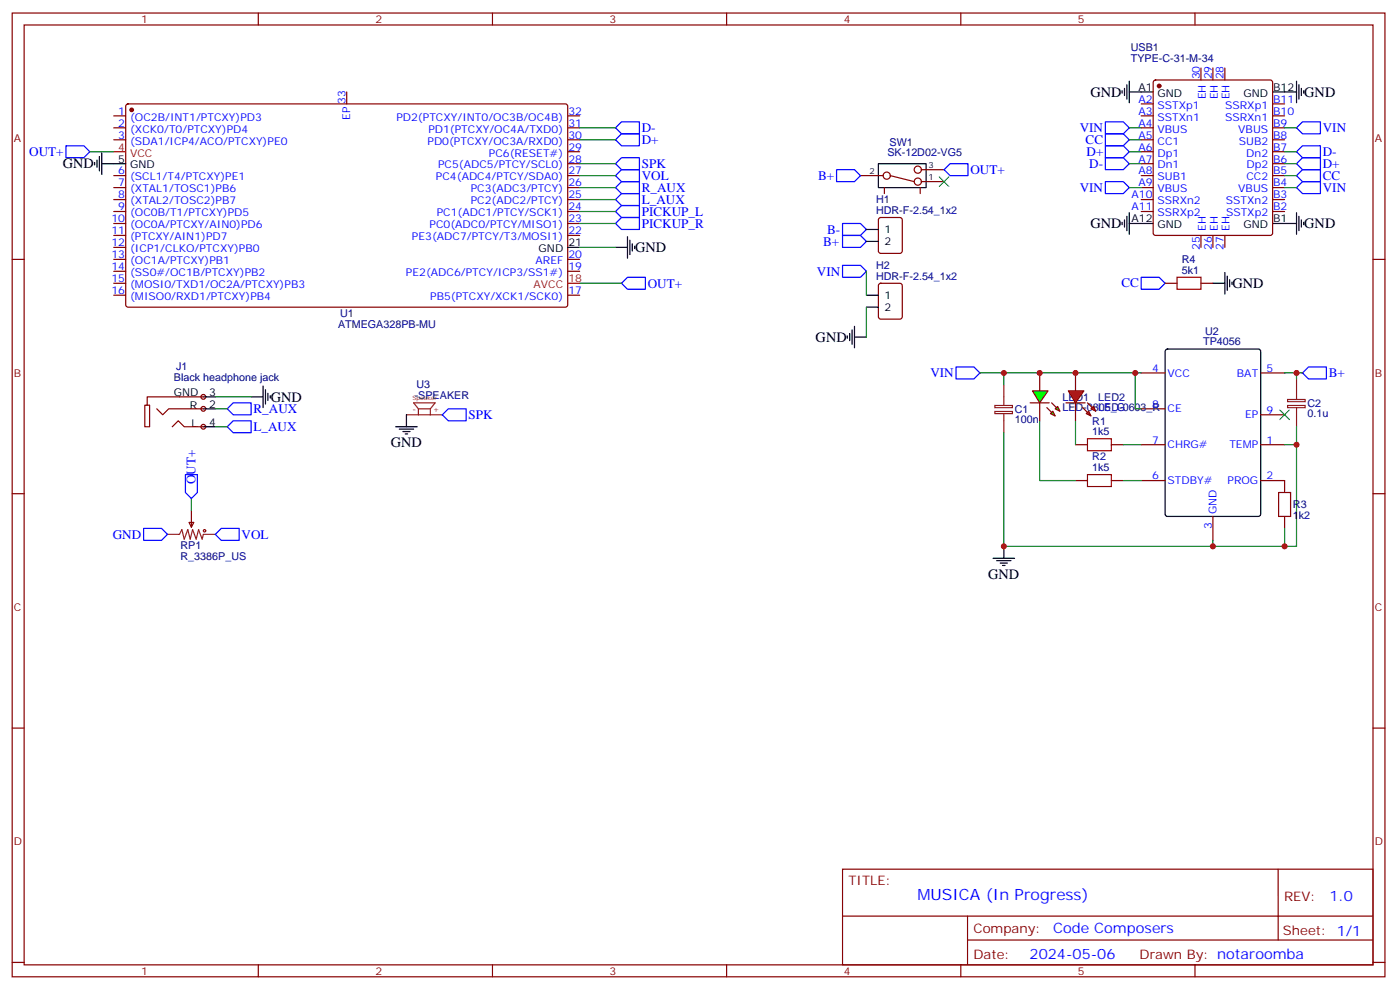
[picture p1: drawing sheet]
<svg xmlns="http://www.w3.org/2000/svg" width="413mm" height="292mm" viewBox="0 0 413 292" stroke-linecap="round" stroke-linejoin="round" font-family="sans-serif">
<g fill="none" stroke="#870000" stroke-width=".35">
<path d="M3.6 3.8h405.3v284.4h-405.3zM7.1 7.4h398.3v277.3h-398.3zM76.3 3.8v3.6M145.4 3.8v3.6M214.6 3.8v3.6M283.7 3.8v3.6M352.8 3.8v3.6M33.6 34.2h3.5M33.6 37.7h3.5M37.3 30.9l.5-.2h129.4l.4 .7v58.8l-.7 .4h-129.4l-.4-.7v-58.5zM102.4 27.1v3.6M167.6 34.2h3.6"/>
<path d="M167.6 37.7h3.6M337 34.2h3.5M337 37.7h3.5M337 30.7h3.5M340.7 23.8l.5-.2h33.9l.5 .2 .2 .5v44.5l-.3 .5-.4 .2h-33.9l-.5-.3-.2-.4v-44.5zM354.6 20.1v3.5M358.1 20.1v3.5M361.7 20.1v3.5M375.8 34.2h3.5M375.8 37.7h3.5M375.8 30.7h3.5M33.6 41.2h3.5"/>
<path d="M33.6 51.8h3.5M33.6 55.4h3.5M33.6 58.9h3.5M167.6 41.2h3.6M167.6 51.8h3.6M167.6 55.4h3.6M167.6 58.9h3.6M167.6 48.3h3.6M167.6 44.8h3.6M337 41.2h3.5M337 51.8h3.5M337 55.4h3.5"/>
<path d="M337 58.9h3.5M337 48.3h3.5M337 44.8h3.5M375.8 41.2h3.5M375.8 51.8h3.5M375.8 55.4h3.5M375.8 58.9h3.5M375.8 48.3h3.5M375.8 44.8h3.5M3.6 76.5h3.5M33.6 76.5h3.5M33.6 62.4h3.5"/>
<path d="M33.6 65.9h3.5M33.6 69.5h3.5M33.6 73h3.5M167.6 76.5h3.6M167.6 62.4h3.6M167.6 65.9h3.6M167.6 69.5h3.6M337 62.4h3.5M354.6 69.5v3.5M358.1 69.5v3.5M361.7 69.5v3.5M375.8 62.4h3.5"/>
<path d="M405.4 76.5h3.5M33.6 80h3.5M33.6 83.6h3.5M33.6 87.1h3.5M167.6 80h3.6M167.6 87.1h3.6M307 110v5.3M307 118.9v5.2M337 110h7M372.3 110h7M317.6 131.2h3.5M328.2 131.2h3.5"/>
<path d="M337 131.2h7M337 120.6h7M372.3 131.2h7M372.3 122.4h7M3.6 145.7h3.5M317.6 141.8h3.5M328.2 141.8h3.5M337 141.8h7M358.1 152.4v7M372.3 141.8h7M405.4 145.7h3.5M3.6 214.8h3.5"/>
<path d="M405.4 214.8h3.5M248.8 256.4h156.6v28.3h-156.6zM377.4 256.5v20.8M248.8 270.3h156.5M285.7 277.3h119.6M285.7 270.3v14.1M3.6 284h3.5M76.3 284.7v3.5M145.4 284.7v3.5M214.6 284.7v3.5M283.7 284.7v3.5M352.8 284.7v3.5"/>
<path d="M405.4 284h3.5"/>
</g>
<g fill="#870000" stroke="#870000" stroke-width=".35">
<circle cx="38.9" cy="32.4" r=".53"/>
<circle cx="342.3" cy="25.4" r=".53"/>
</g>
<path d="M33.6 44.8h3.5M167.6 83.6h3.6" fill="none" stroke="#f00" stroke-width=".35"/>
<g fill="none" stroke="#000" stroke-width=".35">
<path d="M331.3 26.8v.7M332 26.1v2.1M332.7 25v4.2M333.4 27.1h7.1M333.4 24v6.3M375.8 27.1h7M382.8 24v6.3M383.5 25v4.2M384.2 26.1v2.1M385 26.8v.7M33.6 48.3h3.5M167.6 73h3.6"/>
<path d="M331.3 65.6v.7M332 64.9v2.1M332.7 63.8v4.3M333.4 65.9h7.1M333.4 62.8v6.3M375.8 65.9h7M382.8 62.8v6.3M383.5 63.8v4.3M384.2 64.9v2.1M385 65.6v.7M344.3 103.2l.4-.2h26.8l.7 .4 .1 48.3-.5 .6-27.1 .1-.6-.5-.1-48.2zM293.2 164.7h6.4"/>
<path d="M294.3 165.4h4.2M295.3 166.1h2.2M296.1 166.8h.7M296.4 161.2v3.5"/>
</g>
<path d="M181.8 37.7l1.7-1.8h5.3v3.6h-5.3zM326.4 35.9h5.3l1.7 1.8-1.7 1.8h-5.3zM382.8 37.7l1.8-1.8h5.3v3.6h-5.3zM181.8 41.2l1.7-1.7h5.3v3.5h-5.3zM326.4 43h5.3l1.7 1.8-1.7 1.7h-5.3zM326.4 46.5h5.3l1.7 1.8-1.7 1.8h-5.3zM326.4 53.6h5.3l1.7 1.8-1.7 1.7h-5.3zM382.8 44.8l1.8-1.8h5.3v3.5h-5.3zM384.6 46.5h5.3v3.6h-5.3l-1.8-1.8zM384.6 53.6h5.3v3.5h-5.3l-1.8-1.7zM282.3 108.3h5.3l1.7 1.7-1.7 1.8h-5.3z" fill="none" stroke="#00f" stroke-width=".35"/>
<path d="M293.8 119.6h5.1v.7h-5.1zM296.4 113.6v6M293.8 121.4h5.1v.6h-5.1zM296.4 122v5.7" fill="none" stroke="#8c2424" stroke-width=".35"/>
<g fill="none" stroke="#008700" stroke-width=".35">
<path d="M171.2 37.7h10.6M333.4 37.7h3.6M379.3 37.7h3.5M171.2 41.2h10.6M333.4 44.8h3.6M333.4 48.3h3.6M333.4 55.4h3.6M379.3 44.8h3.5M379.3 48.3h3.5M379.3 55.4h3.5M289.3 110h47.7M296.4 110v3.6"/>
<path d="M296.4 127.7v33.5h86.4v-30M307 124.1v17.7h10.6M317.6 124.1v7.1"/>
</g>
<path d="M321.1 129.4h7.1v3.6h-7.1zM321.1 140h7.1v3.5h-7.1z" fill="none" stroke="#a10000" stroke-width=".35"/>
<g fill="#0f0" stroke="#870000" stroke-width=".35">
<path d="M310.2 122l.7-.7 .7 1.4z"/>
<path d="M312.3 119.9l.7 1.4-1.4-.7z"/>
</g>
<g fill="#870000" stroke="#870000" stroke-width=".35">
<path d="M309.1 120.3l1.4 1.4z"/>
<path d="M310.5 118.9l1.4 1.4z"/>
</g>
<path d="M304.2 118.9h5.6z" fill="#f00" stroke="#870000" stroke-width=".35"/>
<path d="M304.9 115.3h4.6l-2.5 3.6z" fill="#0f0" stroke="#870000" stroke-width=".35"/>
<g fill="#f00" stroke="#870000" stroke-width=".35">
<path d="M315.5 115.3h4.5l-2.4 3.6z"/>
<path d="M314.7 118.9h5.7z"/>
</g>
<g fill="#870000" stroke="#870000" stroke-width=".35">
<path d="M321.1 118.9l1.4 1.4z"/>
<path d="M319.7 120.3l1.4 1.4z"/>
</g>
<g fill="#f00" stroke="#870000" stroke-width=".35">
<path d="M322.2 120.6l.7-.7 .7 1.4z"/>
<path d="M320.7 122l.8-.7 .7 1.4z"/>
</g>
<g fill="none" stroke="#870000" stroke-width=".35">
<path d="M254.1 51.8h6.7M261.1 55.4v1.7M262.9 51.8l7 1.8M271.7 55.4v1.7M272.1 50.1h6.7M272.1 53.6h6.7M259.6 64.4l.5-.2h5.6l.7 .4v9.4l-.4 .7-5.9 .1-.7-.5v-9.4zM259.6 83.8l.5-.2h5.6l.7 .4v9.5l-.4 .6-5.9 .1-.7-.5v-9.4zM344 83.6h3.6M354.6 83.6h3.5M317.6 110v5.3M317.6 118.9v5.2"/>
<path d="M379.3 141.8v3.5M379.3 152.4v3.5"/>
<circle cx="261.8" cy="51.8" r="1.06"/>
<circle cx="271" cy="50.1" r="1.06"/>
<circle cx="271" cy="53.6" r="1.06"/>
</g>
<path d="M333.4 41.2h3.6M379.3 51.8h3.5M255.8 80v7.1M255.8 90.6v8.8M335.2 110v10.6h1.8M379.3 110h5.3M382.8 110v1.8M331.7 131.2h5.3M382.8 125.9v5.3h-3.5M331.7 141.8h5.3M358.1 159.4v1.8M379.3 155.9v5.3" fill="none" stroke="#008700" stroke-width=".35"/>
<path d="M326.4 39.5h5.3l1.7 1.7-1.7 1.8h-5.3zM247 50.1h5.3l1.8 1.7-1.8 1.8h-5.3zM278.8 50.1l1.7-1.8h5.3v3.5h-5.3zM382.8 51.8l1.8-1.7h5.3v3.5h-5.3zM248.8 65.9h5.3l1.7 1.8-1.7 1.8h-5.3zM248.8 69.5h5.3l1.7 1.7-1.7 1.8h-5.3zM248.8 78.3h5.3l1.7 1.7-1.7 1.8h-5.3zM337 81.8h5.3l1.7 1.8-1.7 1.7h-5.3zM384.6 110l1.8-1.7h5.3v3.5h-5.3z" fill="none" stroke="#00f" stroke-width=".35"/>
<path d="M380.2 117.9h5.2v.6h-5.2zM380.2 119.6h5.2v.7h-5.2zM382.8 111.8v6M382.8 120.3v5.6" fill="none" stroke="#8c2424" stroke-width=".35"/>
<path d="M347.6 81.8h7v3.5h-7zM377.5 145.3h3.6v7.1h-3.6z" fill="none" stroke="#a10000" stroke-width=".35"/>
<g fill="none" stroke="#000" stroke-width=".35">
<path d="M259.4 48.3h14.1v7.1h-14.1zM255.8 67.7h3.6M255.8 71.2h3.6M250.2 99.1v.7M250.9 98.4v2.1M251.6 97.3v4.3M252.3 99.4h3.5M252.3 96.3v6.3M255.8 87.1h3.6M255.8 90.6h3.6M358.1 83.6h3.6M361.7 80.4v6.3"/>
<path d="M362.4 81.5v4.2M363.1 82.5v2.1M363.8 83.2v.7"/>
</g>
<path d="M277.4 52.2l2.8 2.8M280.2 52.2l-2.8 2.8M377.9 121l2.8 2.8M380.7 121l-2.8 2.8" fill="none" stroke="#3c3" stroke-width=".35"/>
<g fill="#f0f0f0" stroke="#870000" stroke-width=".35">
<circle cx="60" cy="117.1" r=".71"/>
<circle cx="60" cy="120.6" r=".71"/>
<circle cx="60" cy="125.9" r=".71"/>
</g>
<g fill="none" stroke="#000" stroke-width=".35">
<path d="M27.9 47.9v.7M28.6 47.2v2.2M29.4 46.2v4.2M30.1 48.3h3.5M30.1 45.1v6.4M181.8 73h3.5M185.3 69.8v6.4M186 70.9v4.2M186.7 71.9v2.1M187.4 72.6v.7M60 117.1h3.6M74.2 117.1h3.5"/>
<path d="M77.7 113.9v6.4M78.4 115v4.2M79.1 116v2.1M79.8 116.7v.7M60 125.9h3.6M60 120.6h3.6M116.8 125.9h6.4M117.9 126.6h4.2M119 127.3h2.1M119.7 128h.7M120 122.4v3.5"/>
</g>
<path d="M60 117.1h-16.5v2.5h-.7v6.3h1.4v-6.3h-.7M46.3 120.6l1.7 1.8 1.8-1.8h10.2M50.9 125.9l1.7-1.8 1.8 1.8h5.6M55.8 154.1h1.4l-.7 1.4zM56.5 150.6v4.9" fill="none" stroke="#870000" stroke-width=".35"/>
<g fill="none" stroke="#008700" stroke-width=".35">
<path d="M26.5 44.8h7.1M171.2 51.8h10.6M171.2 55.4h10.6M171.2 58.9h10.6M171.2 48.3h10.6M171.2 62.4h10.6M171.2 65.9h10.6M171.2 73h10.6M171.2 83.6h12.3M63.6 117.1h10.6M63.6 120.6h3.5M63.6 125.9h3.5"/>
<path d="M56.5 147.1v3.5"/>
</g>
<g fill="none" stroke="#00f" stroke-width=".35">
<path d="M19.5 43h5.3l1.7 1.8-1.7 1.7h-5.3zM181.8 58.9l1.7-1.8h5.3v3.5h-5.3zM181.8 55.4l1.7-1.8h5.3v3.5h-5.3zM181.8 51.8l1.7-1.7h5.3v3.5h-5.3zM181.8 48.3l1.7-1.8h5.3v3.6h-5.3zM181.8 65.9l1.7-1.7h5.3v3.5h-5.3zM183.5 60.6h5.3v3.6h-5.3l-1.7-1.8zM183.5 83.6l1.8-1.8h5.3v3.5h-5.3zM67.1 120.6l1.8-1.7h5.3v3.5h-5.3zM67.1 125.9l1.8-1.8h5.3v3.6h-5.3zM130.6 122.4l1.8-1.8h5.3v3.5h-5.3zM42.4 155.9h5.3l1.8 1.8-1.8 1.7h-5.3z"/>
<path d="M54.8 140h3.5v5.3l-1.8 1.8-1.7-1.8zM63.6 157.7l1.7-1.8h5.3v3.5h-5.3z"/>
</g>
<circle cx="60.4" cy="156.6" r=".35" fill="none" stroke="#a10000" stroke-width=".35"/>
<path d="M120 122.4h10.6M123.5 120.6v1.8M123.5 120.6h3.6M123.5 120.6l-1.4-1.7h6.4l-1.4 1.7M127.1 120.6v1.8M49.5 157.7h3.5l.7-1.5 .7 2.9 1.1-2.9 .7 2.9 .7-2.9 1 2.9 .7-2.9 1.1 2.9 .3-1.4h3.6" fill="none" stroke="#8c2424" stroke-width=".35"/>
<g fill="#c00">
<circle cx="296.4" cy="110" r=".88"/>
<circle cx="307" cy="110" r=".88"/>
<circle cx="317.6" cy="110" r=".88"/>
<circle cx="382.8" cy="110" r=".88"/>
<circle cx="382.8" cy="131.2" r=".88"/>
<circle cx="296.4" cy="161.2" r=".88"/>
<circle cx="379.3" cy="161.2" r=".88"/>
<circle cx="358.1" cy="161.2" r=".88"/>
<circle cx="335.2" cy="110" r=".88"/>
</g>
<text font-size="4.6" fill="#00f" x="270.9" y="265.5">MUSICA (In Progress)</text>
<g font-size="4.2">
<text x="322" y="28.6">GND</text>
<text x="385.1" y="28.6">GND</text>
<text x="18.6" y="49.7">GND</text>
<text x="322" y="67.4">GND</text>
<text x="385.1" y="67.4">GND</text>
<text x="187.6" y="74.4">GND</text>
<text x="364" y="85">GND</text>
<text x="240.8" y="100.9">GND</text>
<text x="80" y="118.5">GND</text>
<text x="115.4" y="131.9">GND</text>
<text x="291.8" y="170.8">GND</text>
</g>
<g font-size="4.2" fill="#00f">
<text x="392.6" y="265.7">1.0</text>
<text x="311" y="275.3">Code Composers</text>
<text x="304" y="283.1">2024-05-06</text>
</g>
<g font-size="3.9" fill="#00f">
<text x="189.5" y="39">D-</text>
<text x="318.8" y="38.9">VIN</text>
<text x="390.6" y="39.1">VIN</text>
<text x="8.6" y="46">OUT+</text>
<text x="189.5" y="42.5">D+</text>
<text x="320.6" y="42.5">CC</text>
<text x="320.8" y="46">D+</text>
<text x="390.6" y="46.1">D-</text>
<text x="189.5" y="53.2">VOL</text>
<text x="189.5" y="49.6">SPK</text>
<text x="241.6" y="53.1">B+</text>
<text x="286.5" y="51.4">OUT+</text>
<text x="321.6" y="49.5">D-</text>
<text x="390.6" y="49.7">D+</text>
<text x="390.6" y="53.2">CC</text>
<text x="189.5" y="56.7">R_AUX</text>
<text x="318.8" y="56.6">VIN</text>
<text x="390.6" y="56.7">VIN</text>
<text x="189.5" y="60.2">L_AUX</text>
<text x="189.5" y="63.8">PICKUP_L</text>
<text x="189.5" y="67.3">PICKUP_R</text>
<text x="244.2" y="68.9">B-</text>
<text x="243.1" y="72.5">B+</text>
<text x="241.2" y="81.3">VIN</text>
<text x="191.3" y="84.9">OUT+</text>
<text x="331.1" y="84.8">CC</text>
<text x="274.7" y="111.3">VIN</text>
<text x="392.4" y="111.3">B+</text>
<text x="74.9" y="121.9">R_AUX</text>
<text x="138.4" y="123.7">SPK</text>
<text x="74.9" y="127.2">L_AUX</text>
<text x="57.7" y="142.9" transform="rotate(-90 57.7 142.9)">OUT+</text>
<text x="33.3" y="158.9">GND</text>
<text x="71.3" y="159">VOL</text>
</g>
<g font-size="3.9" fill="#800">
<text x="250.5" y="261">TITLE:</text>
<text x="379.2" y="265.7">REV:</text>
<text x="287.5" y="275.2">Company:</text>
<text x="378.8" y="275.8">Sheet: 1/1</text>
<text x="287.5" y="282.9">Date:</text>
<text x="336.5" y="283">Drawn By: notaroomba</text>
</g>
<g font-size="3.2" fill="#800">
<text x="41.7" y="6.8">1</text>
<text x="110.8" y="6.8">2</text>
<text x="180" y="6.8">3</text>
<text x="249.1" y="6.8">4</text>
<text x="318.3" y="6.8">5</text>
<text x="4.1" y="41.9">A</text>
<text x="405.9" y="41.9">A</text>
<text x="4.1" y="111.1">B</text>
<text x="405.9" y="111.1">B</text>
<text x="4.1" y="180.2">C</text>
<text x="405.9" y="180.2">C</text>
<text x="4.1" y="249.4">D</text>
<text x="405.9" y="249.4">D</text>
<text x="41.7" y="287.7">1</text>
<text x="110.8" y="287.7">2</text>
<text x="180" y="287.7">3</text>
<text x="249.1" y="287.7">4</text>
<text x="318.3" y="287.7">5</text>
</g>
<g font-size="3.2" fill="#000080">
<text x="333.9" y="15">USB1</text>
<text x="333.9" y="18.2">TYPE-C-31-M-34</text>
<text x="262" y="46">SK-12D02-VG5</text>
<text x="262.6" y="43">SW1</text>
<text x="258.7" y="60">H1</text>
<text x="258.7" y="63.1">HDR-F-2.54_1x2</text>
<text x="349" y="77.6">R4</text>
<text x="258.7" y="82.5">HDR-F-2.54_1x2</text>
<text x="258.7" y="79.4">H2</text>
<text x="349" y="80.8">5k1</text>
<text x="100.4" y="93.6">U1</text>
<text x="99.8" y="96.7">ATMEGA328PB-MU</text>
<text x="355.3" y="101.9">TP4056</text>
<text x="355.9" y="98.8">U2</text>
<text x="51.4" y="112.4">Black headphone jack</text>
<text x="52" y="109.3">J1</text>
<text x="122.5" y="117.8">-SPEAKER</text>
<text x="123" y="114.5">U3</text>
<text x="313.7" y="118.3">LED1</text>
<text x="324.3" y="118.3">LED2</text>
<text x="299.6" y="124.9">100n</text>
<text x="299.6" y="121.8">C1</text>
<text x="313.7" y="121.4">LED-0805_G</text>
<text x="322.5" y="125.3">R1</text>
<text x="324.3" y="121.4">LED-0603_R</text>
<text x="386.1" y="123.1">0.1u</text>
<text x="386.1" y="120">C2</text>
<text x="322.5" y="128.4">1k5</text>
<text x="322.5" y="135.8">R2</text>
<text x="322.5" y="139">1k5</text>
<text x="381.8" y="150">R3</text>
<text x="381.8" y="153.1">1k2</text>
<text x="53.3" y="165.2">R_3386P_US</text>
<text x="53.3" y="162">RP1</text>
</g>
<g font-size="3.2" fill="#00f">
<text x="354.3" y="23.4" transform="rotate(-90 354.3 23.4)">30</text>
<text x="357.8" y="23.4" transform="rotate(-90 357.8 23.4)">29</text>
<text x="361.3" y="23.4" transform="rotate(-90 361.3 23.4)">28</text>
<text x="356" y="29.3" transform="rotate(-90 356 29.3)">EH</text>
<text x="359.6" y="29.3" transform="rotate(-90 359.6 29.3)">EH</text>
<text x="363.1" y="29.3" transform="rotate(-90 363.1 29.3)">EH</text>
<text x="34.9" y="33.8">1</text>
<text x="38.4" y="35.6">(OC2B/INT1/PTCXY)PD3</text>
<text x="102" y="30.7" transform="rotate(-90 102 30.7)">33</text>
<text x="103.4" y="35.3" transform="rotate(-90 103.4 35.3)">EP</text>
<text x="117" y="35.6">PD2(PTCXY/INT0/OC3B/OC4B)</text>
<text x="167.8" y="33.8">32</text>
<text x="336.1" y="33.8">A3</text>
<text x="336.1" y="30.3">A2</text>
<text x="341.8" y="35.6">SSTXn1</text>
<text x="341.8" y="32.1">SSTXp1</text>
<text x="361.7" y="35.6">SSRXn1</text>
<text x="361.8" y="32.1">SSRXp1</text>
<text x="376" y="30.3">B11</text>
<text x="376" y="33.8">B10</text>
<text x="34.9" y="37.4">2</text>
<text x="34.9" y="40.9">3</text>
<text x="38.4" y="39.1">(XCK0/T0/PTCXY)PD4</text>
<text x="126.5" y="39.1">PD1(PTCXY/OC4A/TXD0)</text>
<text x="167.8" y="40.9">30</text>
<text x="167.8" y="37.4">31</text>
<text x="336.1" y="40.9">A5</text>
<text x="336.1" y="37.4">A4</text>
<text x="341.8" y="39.1">VBUS</text>
<text x="365.6" y="39.1">VBUS</text>
<text x="376" y="37.4">B9</text>
<text x="376" y="40.9">B8</text>
<text x="38.4" y="42.7">(SDA1/ICP4/ACO/PTCXY)PE0</text>
<text x="126.2" y="42.7">PD0(PTCXY/OC3A/RXD0)</text>
<text x="144.4" y="46.2">PC6(RESET#)</text>
<text x="167.8" y="47.9">28</text>
<text x="167.8" y="44.4">29</text>
<text x="336.1" y="47.9">A7</text>
<text x="336.1" y="44.4">A6</text>
<text x="341.8" y="46.2">Dp1</text>
<text x="341.8" y="42.7">CC1</text>
<text x="365.8" y="42.7">SUB2</text>
<text x="368" y="46.2">Dn2</text>
<text x="376" y="44.4">B7</text>
<text x="376" y="47.9">B6</text>
<text x="34.9" y="51.5">6</text>
<text x="38.4" y="53.2">(SCL1/T4/PTCXY)PE1</text>
<text x="128.7" y="53.2">PC4(ADC4/PTCY/SDA0)</text>
<text x="129.4" y="49.7">PC5(ADC5/PTCY/SCL0)</text>
<text x="167.8" y="51.5">27</text>
<text x="336.1" y="51.5">A8</text>
<text x="341.8" y="53.2">SUB1</text>
<text x="341.8" y="49.7">Dn1</text>
<text x="368" y="53.2">CC2</text>
<text x="368" y="49.7">Dp2</text>
<text x="376" y="51.5">B5</text>
<text x="34.9" y="55">7</text>
<text x="34.9" y="58.5">8</text>
<text x="38.4" y="56.8">(XTAL1/TOSC1)PB6</text>
<text x="139" y="56.8">PC3(ADC3/PTCY)</text>
<text x="167.8" y="58.5">25</text>
<text x="167.8" y="55">26</text>
<text x="334.1" y="58.5">A10</text>
<text x="336.1" y="55">A9</text>
<text x="341.8" y="56.8">VBUS</text>
<text x="365.6" y="56.8">VBUS</text>
<text x="376" y="55">B4</text>
<text x="376" y="58.5">B3</text>
<text x="32.9" y="65.6">10</text>
<text x="34.9" y="62.1">9</text>
<text x="38.4" y="60.3">(XTAL2/TOSC2)PB7</text>
<text x="38.4" y="63.8">(OC0B/T1/PTCXY)PD5</text>
<text x="128.9" y="63.8">PC1(ADC1/PTCY/SCK1)</text>
<text x="139" y="60.3">PC2(ADC2/PTCY)</text>
<text x="167.8" y="65.6">23</text>
<text x="167.8" y="62.1">24</text>
<text x="334.1" y="62.1">A11</text>
<text x="341.8" y="63.8">SSRXp2</text>
<text x="341.8" y="60.3">SSRXn2</text>
<text x="362" y="60.3">SSTXn2</text>
<text x="362" y="63.8">SSTXp2</text>
<text x="376" y="62.1">B2</text>
<text x="32.9" y="69.1">11</text>
<text x="38.4" y="67.3">(OC0A/PTCXY/AIN0)PD6</text>
<text x="38.4" y="70.9">(PTCXY/AIN1)PD7</text>
<text x="121.6" y="70.9">PE3(ADC7/PTCY/T3/MOSI1)</text>
<text x="126.8" y="67.3">PC0(ADC0/PTCY/MISO1)</text>
<text x="167.8" y="69.1">22</text>
<text x="356" y="68.2" transform="rotate(-90 356 68.2)">EH</text>
<text x="359.6" y="68.2" transform="rotate(-90 359.6 68.2)">EH</text>
<text x="363.1" y="68.2" transform="rotate(-90 363.1 68.2)">EH</text>
<text x="32.9" y="72.6">12</text>
<text x="32.9" y="76.2">13</text>
<text x="38.4" y="74.4">(ICP1/CLKO/PTCXY)PB0</text>
<text x="38.4" y="77.9">(OC1A/PTCXY)PB1</text>
<text x="158.1" y="77.9">AREF</text>
<text x="167.8" y="76.2">20</text>
<text x="354.3" y="73.7" transform="rotate(-90 354.3 73.7)">25</text>
<text x="357.8" y="73.7" transform="rotate(-90 357.8 73.7)">26</text>
<text x="361.3" y="73.7" transform="rotate(-90 361.3 73.7)">27</text>
<text x="32.9" y="79.7">14</text>
<text x="32.9" y="83.2">15</text>
<text x="38.4" y="81.5">(SS0#/OC1B/PTCXY)PB2</text>
<text x="119.9" y="81.5">PE2(ADC6/PTCY/ICP3/SS1#)</text>
<text x="167.8" y="79.7">19</text>
<text x="32.9" y="86.7">16</text>
<text x="38.4" y="85">(MOSI0/TXD1/OC2A/PTCXY)PB3</text>
<text x="38.4" y="88.5">(MISO0/RXD1/PTCXY)PB4</text>
<text x="127" y="88.5">PB5(PTCXY/XCK1/SCK0)</text>
<text x="167.8" y="86.7">17</text>
<text x="340.3" y="109.7">4</text>
<text x="344.7" y="111.1">VCC</text>
<text x="365.2" y="111.1">BAT</text>
<text x="374" y="109.7">5</text>
<text x="340.3" y="120.3">8</text>
<text x="344.7" y="121.7">CE</text>
<text x="367.6" y="123.4">EP</text>
<text x="374" y="122">9</text>
<text x="340.3" y="130.8">7</text>
<text x="374" y="130.8">1</text>
<text x="344.7" y="132.3">CHRG#</text>
<text x="363" y="132.3">TEMP</text>
<text x="340.3" y="141.4">6</text>
<text x="344.7" y="142.8">STDBY#</text>
<text x="362.5" y="142.8">PROG</text>
<text x="374" y="141.4">2</text>
<text x="359.2" y="151.7" transform="rotate(-90 359.2 151.7)">GND</text>
<text x="357.8" y="156.1" transform="rotate(-90 357.8 156.1)">3</text>
</g>
<g font-size="3.2">
<text x="336.1" y="26.8">A1</text>
<text x="341.8" y="28.5">GND</text>
<text x="367.2" y="28.5">GND</text>
<text x="376" y="26.8">B12</text>
<text x="34.9" y="47.9">5</text>
<text x="38.4" y="49.7">GND</text>
<text x="334.1" y="65.6">A12</text>
<text x="376" y="65.6">B1</text>
<text x="261.1" y="68.8">1</text>
<text x="341.8" y="67.3">GND</text>
<text x="367.2" y="67.3">GND</text>
<text x="159.1" y="74.4">GND</text>
<text x="167.8" y="72.6">21</text>
<text x="261.1" y="72.3">2</text>
<text x="261.1" y="88.2">1</text>
<text x="261.1" y="91.7">2</text>
<text x="51.4" y="116.7">GND</text>
<text x="61.8" y="116.7">3</text>
<text x="56.1" y="120.6">R</text>
<text x="56.5" y="125.9">L</text>
<text x="61.8" y="125.6">4</text>
<text x="61.8" y="120.3">2</text>
</g>
<g font-size="3.2" fill="#f00">
<text x="34.9" y="44.4">4</text>
<text x="38.4" y="46.2">VCC</text>
<text x="167.8" y="83.2">18</text>
<text x="157.6" y="85">AVCC</text>
</g>
<g font-size="2.5">
<text x="256.7" y="51.5">2</text>
<text x="274.2" y="49.7">3</text>
<text x="274.2" y="53.2">1</text>
</g>
<g font-size="2.5" fill="#8d2323">
<text x="121.8" y="121.7">-</text>
<text x="127.8" y="121.7">+</text>
</g>
<text font-size="1.8" fill="#8d2323" x="121.8" y="118.1">Speaker</text>
</svg>
